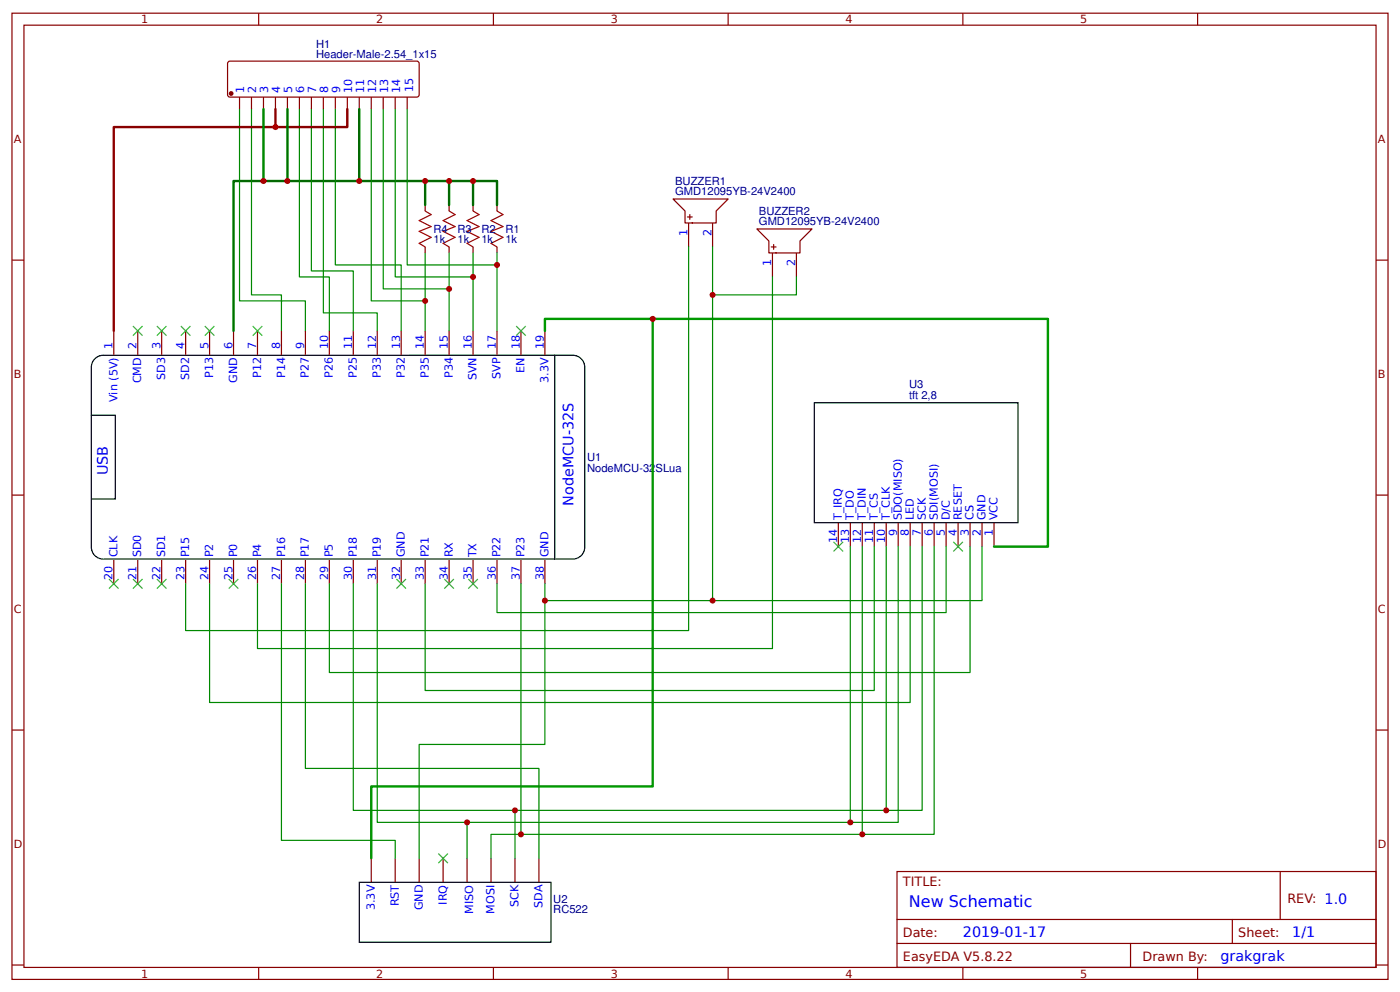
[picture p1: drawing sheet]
<svg xmlns="http://www.w3.org/2000/svg" width="309mm" height="219mm" viewBox="0 0 309 219" stroke-linecap="round" stroke-linejoin="round" font-family="sans-serif">
<g fill="none" stroke="#800" stroke-width=".26">
<path d="M2.6 2.9h304.1v213.3h-304.1zM5.3 5.6h298.7v207.9h-298.7zM50.5 13.6l41.6-.1 .2 .1 .3 .4v6.9l-.1 .3-.4 .2h-41.3l-.5-.2v-.3v-6.9zM57.1 2.9v2.7M109 2.9v2.7M160.9 2.9v2.7M212.7 2.9v2.7M264.6 2.9v2.7M52.9 21.4v2.7M55.6 21.4v2.7M58.2 21.4v2.7M60.9 21.4v2.7"/>
<path d="M63.5 21.4v2.7M66.1 21.4v2.7M68.8 21.4v2.7M71.4 21.4v2.7M74.1 21.4v2.7M76.7 21.4v2.7M79.4 21.4v2.7M82 21.4v2.7M84.7 21.4v2.7M87.3 21.4v2.7M90 21.4v2.7M2.6 57.4h2.7"/>
<path d="M93.9 45.2v1.4M93.9 54.5v1.3M99.2 45.2v1.4M99.2 54.5v1.3M104.5 45.2v1.4M104.5 54.5v1.3M109.8 45.2v1.4M109.8 54.5v1.3M148.7 43.9h12.2l-2.7 2.7v2.6h-6.9v-2.6zM151.9 47.9h1M152.1 49.2v5.3M152.4 47.4v1"/>
<path d="M157.4 49.2v5.3M167.2 50.5h12.2l-2.7 2.7v2.6h-6.8v-2.6zM170.4 54.5h1M170.7 55.8v5.3M170.9 54v1M175.9 55.8v5.3M304 57.4h2.7M25.1 73v5.3M30.4 73v5.3M35.7 73v5.3M41 73v5.3M46.3 73v5.3"/>
<path d="M51.6 73v5.3M56.9 73v5.3M62.2 73v5.3M67.5 73v5.3M72.8 73v5.3M78.1 73v5.3M83.3 73v5.3M88.6 73v5.3M93.9 73v5.3M99.2 73v5.3M104.5 73v5.3M109.8 73v5.3"/>
<path d="M115.1 73v5.3M120.4 73v5.3M2.6 109.3h2.7M185.2 115.4v5.2M187.9 115.4v5.2M190.5 115.4v5.2M193.1 115.4v5.2M195.8 115.4v5.2M198.4 115.4v5.2M201.1 115.4v5.2M203.7 115.4v5.2M206.4 115.4v5.2"/>
<path d="M209 115.4v5.2M211.7 115.4v5.2M214.3 115.4v5.2M217 115.4v5.2M219.6 115.4v5.2M304 109.3h2.7M25.1 123.6v5.3M30.4 123.6v5.3M35.7 123.6v5.3M41 123.6v5.3M46.3 123.6v5.3M51.6 123.6v5.3"/>
<path d="M56.9 123.6v5.3M62.2 123.6v5.3M67.5 123.6v5.3M72.8 123.6v5.3M78.1 123.6v5.3M83.3 123.6v5.3M88.6 123.6v5.3M93.9 123.6v5.3M99.2 123.6v5.3M104.5 123.6v5.3M109.8 123.6v5.3M115.1 123.6v5.3"/>
<path d="M120.4 123.6v5.3M2.6 161.1h2.7M304 161.1h2.7M82 189.4v5.3M87.3 189.4v5.3M92.6 189.4v5.3M97.9 189.4v5.3M103.2 189.4v5.3M108.5 189.4v5.3M113.8 189.4v5.3M119.1 189.4v5.3M198.2 192.4h105.8v21.1h-105.8z"/>
<path d="M282.8 192.4v10.5M2.6 213h2.7M57.1 213.5v2.7M109 213.5v2.7M160.9 213.5v2.7M198.2 202.9h105.8M198.2 208.2h105.8M212.7 213.5v2.7M249.8 208.2v5.3M264.6 213.5v2.7M272.3 202.9v5.3M304 213h2.7"/>
</g>
<path d="M122.6 78.4v45M126.5 78.4a2.65 2.65 0 0 1 2.7 2.7v39.6a2.65 2.65 0 0 1-2.7 2.7h-103.6M126.6 78.4h-103.8a2.65 2.65 0 0 0-2.6 2.7v39.6a2.65 2.65 0 0 0 2.6 2.7M20.2 91.6h5.3v18.6h-5.3M179.9 88.9h45v26.5h-45zM79.4 194.7h42.3v13.3h-42.3z" fill="none" stroke="#000" stroke-width=".26"/>
<path d="M120.4 73v-2.6h23.8v103.2h-62.2v15.8M144.2 70.4h87.3v50.2h-11.9" fill="none" stroke="#090" stroke-width=".53"/>
<g fill="none" stroke="#080" stroke-width=".26">
<path d="M52.9 24.1v42.3h14.6v6.6M55.6 24.1v41h6.6v7.9M66.1 24.1v37h6.7v11.9M68.8 24.1v35.7h9.3v13.2M71.4 24.1v45h11.9v3.9M74.1 24.1v34.4h14.5v14.5M82 24.1v42.3h11.9M84.7 24.1v39.7h14.5M87.3 24.1v37h17.2M90 24.1v34.4h19.8M93.9 55.8v17.2M99.2 55.8v17.2"/>
<path d="M104.5 55.8v17.2M109.8 55.8v17.2M152.1 54.5v84.7h-111.1v-10.3M157.4 54.5v10.6h18.5v-4M157.4 65.1v67.5M170.7 61.1v82h-113.8v-14.2M62.2 128.9v56.6h25.1v3.9M67.5 128.9v40.7h51.6v19.8M78.1 128.9v50h35.7v10.5M83.3 128.9v52.6h19.9v7.9M115.1 128.9v55.2h-6.6v5.3M120.4 128.9v3.7"/>
<path d="M187.9 120.6v60.9h-84.7M190.5 120.6v63.5h-75.4M193.1 120.6v31.8h-99.2v-23.5M195.8 120.6v58.3h-82M198.4 120.6v60.9h-10.5M201.1 120.6v34.4h-154.8v-26.1M203.7 120.6v58.3h-7.9M206.4 120.6v63.5h-15.9M209 120.6v14.6h-99.2v-6.3M214.3 120.6v27.8h-141.5v-19.5M217 120.6v12h-96.6v31.7h-27.8v25.1"/>
</g>
<path d="M93.9 46.6l1.3 .8-2.6 1.3 2.6 1.3-2.6 1.1 2.6 1.3-2.6 1.3 1.3 .8M99.2 46.6l1.3 .8-2.6 1.3 2.6 1.3-2.6 1.1 2.6 1.3-2.6 1.3 1.3 .8M104.5 46.6l1.3 .8-2.6 1.3 2.6 1.3-2.6 1.1 2.6 1.3-2.6 1.3 1.3 .8M109.8 46.6l1.3 .8-2.6 1.3 2.6 1.3-2.6 1.1 2.6 1.3-2.6 1.3 1.3 .8" fill="none" stroke="#a00000" stroke-width=".26"/>
<path d="M63.5 24.1v15.9M79.4 24.1v15.9M93.9 40h5.3v5.2M99.2 40h5.3v5.2M104.5 40h5.3v5.2M93.9 45.2v-5.2h-42.3v33" fill="none" stroke="#060" stroke-width=".53"/>
<circle cx="51.1" cy="20.6" r=".4" fill="#800" stroke="#800" stroke-width=".26"/>
<g fill="#000" stroke="#3c3" stroke-width=".26">
<path d="M29.4 72l2.1 2.1zM31.5 72l-2.1 2.1z"/>
<path d="M34.7 72l2.1 2.1zM36.8 72l-2.1 2.1z"/>
<path d="M40 72l2.1 2.1zM42.1 72l-2.1 2.1z"/>
<path d="M45.2 72l2.2 2.1zM47.4 72l-2.2 2.1z"/>
<path d="M55.8 72l2.1 2.1zM57.9 72l-2.1 2.1z"/>
<path d="M114 72l2.2 2.1zM116.2 72l-2.2 2.1z"/>
<path d="M184.1 119.6l2.2 2.1zM186.3 119.6l-2.2 2.1z"/>
<path d="M210.6 119.6l2.1 2.1zM212.7 119.6l-2.1 2.1z"/>
<path d="M24.1 127.8l2.1 2.1zM26.2 127.8l-2.1 2.1z"/>
<path d="M29.4 127.8l2.1 2.1zM31.5 127.8l-2.1 2.1z"/>
<path d="M34.7 127.8l2.1 2.1zM36.8 127.8l-2.1 2.1z"/>
<path d="M50.5 127.8l2.2 2.1zM52.7 127.8l-2.2 2.1z"/>
<path d="M87.6 127.8l2.1 2.1zM89.7 127.8l-2.1 2.1z"/>
<path d="M98.2 127.8l2.1 2.1zM100.3 127.8l-2.1 2.1z"/>
<path d="M103.5 127.8l2.1 2.1zM105.6 127.8l-2.1 2.1z"/>
<path d="M96.8 188.4l2.2 2.1zM99 188.4l-2.2 2.1z"/>
</g>
<path d="M60.9 24.1v3.9h15.8v-3.9M60.9 28h-35.8v45" fill="none" stroke="#900" stroke-width=".53"/>
<path d="M58.2 24.1v15.9" fill="none" stroke="#080" stroke-width=".53"/>
<g fill="#c00">
<circle cx="58.2" cy="40" r=".66"/>
<circle cx="60.9" cy="28" r=".66"/>
<circle cx="63.5" cy="40" r=".66"/>
<circle cx="99.2" cy="63.8" r=".66"/>
<circle cx="109.8" cy="58.5" r=".66"/>
<circle cx="120.4" cy="132.6" r=".66"/>
<circle cx="104.5" cy="40" r=".66"/>
<circle cx="190.5" cy="184.2" r=".66"/>
<circle cx="103.2" cy="181.5" r=".66"/>
<circle cx="195.8" cy="178.9" r=".66"/>
<circle cx="144.2" cy="70.4" r=".66"/>
<circle cx="113.8" cy="178.9" r=".66"/>
<circle cx="187.9" cy="181.5" r=".66"/>
<circle cx="115.1" cy="184.2" r=".66"/>
<circle cx="99.2" cy="40" r=".66"/>
<circle cx="93.9" cy="40" r=".66"/>
<circle cx="104.5" cy="61.1" r=".66"/>
<circle cx="93.9" cy="66.4" r=".66"/>
<circle cx="157.4" cy="65.1" r=".66"/>
<circle cx="157.4" cy="132.6" r=".66"/>
<circle cx="79.4" cy="40" r=".66"/>
</g>
<text font-size="3.5" fill="#00f" x="200.8" y="200.3">New Schematic</text>
<g font-size="3.2" fill="#00f">
<text x="23.8" y="104.9" transform="rotate(-90 23.8 104.9)">USB</text>
<text x="126.7" y="111.6" transform="rotate(-90 126.7 111.6)">NodeMCU-32S</text>
<text x="212.7" y="206.9">2019-01-17</text>
<text x="285.5" y="206.9">1/1</text>
<text x="269.6" y="212.2">grakgrak</text>
</g>
<g font-size="2.8" fill="#800">
<text x="199.5" y="195.5">TITLE:</text>
<text x="284.4" y="199.2">REV: 1.0</text>
<text x="199.5" y="206.9">Date:</text>
<text x="273.6" y="206.9">Sheet:</text>
<text x="199.5" y="212.2">EasyEDA V5.8.22</text>
<text x="252.4" y="212.2">Drawn By:</text>
</g>
<g font-size="2.5" fill="#800">
<text x="31.2" y="5.2">1</text>
<text x="83.1" y="5.2">2</text>
<text x="134.9" y="5.2">3</text>
<text x="186.8" y="5.2">4</text>
<text x="238.7" y="5.2">5</text>
<text x="3" y="31.5">A</text>
<text x="304.4" y="31.5">A</text>
<text x="3" y="83.3">B</text>
<text x="304.4" y="83.3">B</text>
<text x="3" y="135.2">C</text>
<text x="304.4" y="135.2">C</text>
<text x="3" y="187.1">D</text>
<text x="304.4" y="187.1">D</text>
<text x="31.2" y="215.8">1</text>
<text x="83.1" y="215.8">2</text>
<text x="134.9" y="215.8">3</text>
<text x="186.8" y="215.8">4</text>
<text x="238.7" y="215.8">5</text>
</g>
<g font-size="2.5" fill="#000080">
<text x="69.8" y="10.5">H1</text>
<text x="69.8" y="12.7">Header-Male-2.54_1x15</text>
<text x="149.2" y="40.7">BUZZER1</text>
<text x="149.2" y="43.1">GMD12095YB-24V2400</text>
<text x="167.7" y="47.4">BUZZER2</text>
<text x="95.8" y="53.7">1k</text>
<text x="95.8" y="51.3">R4</text>
<text x="101.1" y="53.7">1k</text>
<text x="101.1" y="51.3">R3</text>
<text x="106.4" y="53.7">1k</text>
<text x="106.4" y="51.3">R2</text>
<text x="111.7" y="53.7">1k</text>
<text x="111.7" y="51.3">R1</text>
<text x="167.7" y="49.7">GMD12095YB-24V2400</text>
<text x="200.8" y="88.1">tft 2,8</text>
<text x="200.8" y="85.7">U3</text>
<text x="129.7" y="101.7">U1</text>
<text x="129.7" y="104.1">NodeMCU-32SLua</text>
<text x="122.2" y="201.6">RC522</text>
<text x="122.2" y="199.2">U2</text>
</g>
<g font-size="2.5" fill="#00f">
<text x="54" y="20.5" transform="rotate(-90 54 20.5)">1</text>
<text x="56.6" y="20.5" transform="rotate(-90 56.6 20.5)">2</text>
<text x="59.3" y="20.5" transform="rotate(-90 59.3 20.5)">3</text>
<text x="61.9" y="20.5" transform="rotate(-90 61.9 20.5)">4</text>
<text x="64.6" y="20.5" transform="rotate(-90 64.6 20.5)">5</text>
<text x="67.2" y="20.5" transform="rotate(-90 67.2 20.5)">6</text>
<text x="69.8" y="20.5" transform="rotate(-90 69.8 20.5)">7</text>
<text x="72.5" y="20.5" transform="rotate(-90 72.5 20.5)">8</text>
<text x="75.1" y="20.5" transform="rotate(-90 75.1 20.5)">9</text>
<text x="77.8" y="20.5" transform="rotate(-90 77.8 20.5)">10</text>
<text x="80.4" y="20.5" transform="rotate(-90 80.4 20.5)">11</text>
<text x="83.1" y="20.5" transform="rotate(-90 83.1 20.5)">12</text>
<text x="85.7" y="20.5" transform="rotate(-90 85.7 20.5)">13</text>
<text x="88.4" y="20.5" transform="rotate(-90 88.4 20.5)">14</text>
<text x="91.3" y="20.4" transform="rotate(-90 91.3 20.4)">15</text>
<text x="151.9" y="52.1" transform="rotate(-90 151.9 52.1)">1</text>
<text x="157.2" y="52.1" transform="rotate(-90 157.2 52.1)">2</text>
<text x="170.4" y="58.7" transform="rotate(-90 170.4 58.7)">1</text>
<text x="175.7" y="58.7" transform="rotate(-90 175.7 58.7)">2</text>
<text x="24.9" y="77" transform="rotate(-90 24.9 77)">1</text>
<text x="30.2" y="77" transform="rotate(-90 30.2 77)">2</text>
<text x="35.5" y="77" transform="rotate(-90 35.5 77)">3</text>
<text x="40.7" y="77" transform="rotate(-90 40.7 77)">4</text>
<text x="46" y="77" transform="rotate(-90 46 77)">5</text>
<text x="51.3" y="77" transform="rotate(-90 51.3 77)">6</text>
<text x="56.6" y="77" transform="rotate(-90 56.6 77)">7</text>
<text x="61.9" y="77" transform="rotate(-90 61.9 77)">8</text>
<text x="67.2" y="77" transform="rotate(-90 67.2 77)">9</text>
<text x="72.5" y="77" transform="rotate(-90 72.5 77)">10</text>
<text x="77.8" y="77" transform="rotate(-90 77.8 77)">11</text>
<text x="83.1" y="77" transform="rotate(-90 83.1 77)">12</text>
<text x="88.4" y="77" transform="rotate(-90 88.4 77)">13</text>
<text x="93.7" y="77" transform="rotate(-90 93.7 77)">14</text>
<text x="99" y="77" transform="rotate(-90 99 77)">15</text>
<text x="104.2" y="77" transform="rotate(-90 104.2 77)">16</text>
<text x="109.5" y="77" transform="rotate(-90 109.5 77)">17</text>
<text x="114.8" y="77" transform="rotate(-90 114.8 77)">18</text>
<text x="120.1" y="77" transform="rotate(-90 120.1 77)">19</text>
<text x="36.5" y="83.9" transform="rotate(-90 36.5 83.9)">SD3</text>
<text x="41.8" y="83.9" transform="rotate(-90 41.8 83.9)">SD2</text>
<text x="47.1" y="83.5" transform="rotate(-90 47.1 83.5)">P13</text>
<text x="57.7" y="83.5" transform="rotate(-90 57.7 83.5)">P12</text>
<text x="63" y="83.5" transform="rotate(-90 63 83.5)">P14</text>
<text x="68.3" y="83.5" transform="rotate(-90 68.3 83.5)">P27</text>
<text x="73.6" y="83.5" transform="rotate(-90 73.6 83.5)">P26</text>
<text x="78.8" y="83.5" transform="rotate(-90 78.8 83.5)">P25</text>
<text x="84.1" y="83.5" transform="rotate(-90 84.1 83.5)">P33</text>
<text x="89.4" y="83.5" transform="rotate(-90 89.4 83.5)">P32</text>
<text x="94.7" y="83.5" transform="rotate(-90 94.7 83.5)">P35</text>
<text x="100" y="83.5" transform="rotate(-90 100 83.5)">P34</text>
<text x="105.3" y="83.9" transform="rotate(-90 105.3 83.9)">SVN</text>
<text x="110.6" y="83.6" transform="rotate(-90 110.6 83.6)">SVP</text>
<text x="115.9" y="82.3" transform="rotate(-90 115.9 82.3)">EN</text>
<text x="25.9" y="88.7" transform="rotate(-90 25.9 88.7)">Vin (5V)</text>
<text x="31.2" y="84.6" transform="rotate(-90 31.2 84.6)">CMD</text>
<text x="52.4" y="84.5" transform="rotate(-90 52.4 84.5)">GND</text>
<text x="121.2" y="84.5" transform="rotate(-90 121.2 84.5)">3.3V</text>
<text x="184.9" y="119.8" transform="rotate(-90 184.9 119.8)">14</text>
<text x="186" y="114.8" transform="rotate(-90 186 114.8)">T_IRQ</text>
<text x="187.6" y="119.8" transform="rotate(-90 187.6 119.8)">13</text>
<text x="188.6" y="114.8" transform="rotate(-90 188.6 114.8)">T_DO</text>
<text x="190.2" y="119.8" transform="rotate(-90 190.2 119.8)">12</text>
<text x="191.3" y="114.8" transform="rotate(-90 191.3 114.8)">T_DIN</text>
<text x="192.9" y="119.8" transform="rotate(-90 192.9 119.8)">11</text>
<text x="193.9" y="114.8" transform="rotate(-90 193.9 114.8)">T_CS</text>
<text x="195.5" y="119.8" transform="rotate(-90 195.5 119.8)">10</text>
<text x="196.6" y="114.8" transform="rotate(-90 196.6 114.8)">T_CLK</text>
<text x="198.2" y="118.3" transform="rotate(-90 198.2 118.3)">9</text>
<text x="199.2" y="114.8" transform="rotate(-90 199.2 114.8)">SDO(MISO)</text>
<text x="200.8" y="118.3" transform="rotate(-90 200.8 118.3)">8</text>
<text x="201.9" y="114.8" transform="rotate(-90 201.9 114.8)">LED</text>
<text x="203.5" y="118.3" transform="rotate(-90 203.5 118.3)">7</text>
<text x="204.5" y="114.8" transform="rotate(-90 204.5 114.8)">SCK</text>
<text x="206.1" y="118.3" transform="rotate(-90 206.1 118.3)">6</text>
<text x="207.2" y="114.8" transform="rotate(-90 207.2 114.8)">SDI(MOSI)</text>
<text x="208.8" y="118.3" transform="rotate(-90 208.8 118.3)">5</text>
<text x="209.8" y="114.8" transform="rotate(-90 209.8 114.8)">D/C</text>
<text x="211.4" y="118.3" transform="rotate(-90 211.4 118.3)">4</text>
<text x="212.5" y="114.8" transform="rotate(-90 212.5 114.8)">RESET</text>
<text x="214" y="118.3" transform="rotate(-90 214 118.3)">3</text>
<text x="215.1" y="114.8" transform="rotate(-90 215.1 114.8)">CS</text>
<text x="216.7" y="118.3" transform="rotate(-90 216.7 118.3)">2</text>
<text x="217.8" y="114.8" transform="rotate(-90 217.8 114.8)">GND</text>
<text x="219.3" y="118.3" transform="rotate(-90 219.3 118.3)">1</text>
<text x="220.4" y="114.8" transform="rotate(-90 220.4 114.8)">VCC</text>
<text x="25.9" y="123" transform="rotate(-90 25.9 123)">CLK</text>
<text x="31.2" y="123" transform="rotate(-90 31.2 123)">SD0</text>
<text x="36.5" y="123" transform="rotate(-90 36.5 123)">SD1</text>
<text x="41.8" y="123" transform="rotate(-90 41.8 123)">P15</text>
<text x="47.1" y="123" transform="rotate(-90 47.1 123)">P2</text>
<text x="52.4" y="123" transform="rotate(-90 52.4 123)">P0</text>
<text x="57.7" y="123" transform="rotate(-90 57.7 123)">P4</text>
<text x="63" y="123" transform="rotate(-90 63 123)">P16</text>
<text x="68.3" y="123" transform="rotate(-90 68.3 123)">P17</text>
<text x="73.6" y="123" transform="rotate(-90 73.6 123)">P5</text>
<text x="78.8" y="123" transform="rotate(-90 78.8 123)">P18</text>
<text x="84.1" y="123" transform="rotate(-90 84.1 123)">P19</text>
<text x="89.4" y="123" transform="rotate(-90 89.4 123)">GND</text>
<text x="94.7" y="123" transform="rotate(-90 94.7 123)">P21</text>
<text x="100" y="123" transform="rotate(-90 100 123)">RX</text>
<text x="105.3" y="123" transform="rotate(-90 105.3 123)">TX</text>
<text x="110.6" y="123" transform="rotate(-90 110.6 123)">P22</text>
<text x="115.9" y="123" transform="rotate(-90 115.9 123)">P23</text>
<text x="121.2" y="123" transform="rotate(-90 121.2 123)">GND</text>
<text x="24.9" y="128" transform="rotate(-90 24.9 128)">20</text>
<text x="30.2" y="128" transform="rotate(-90 30.2 128)">21</text>
<text x="35.5" y="128" transform="rotate(-90 35.5 128)">22</text>
<text x="40.7" y="128" transform="rotate(-90 40.7 128)">23</text>
<text x="46" y="128" transform="rotate(-90 46 128)">24</text>
<text x="51.3" y="128" transform="rotate(-90 51.3 128)">25</text>
<text x="56.6" y="128" transform="rotate(-90 56.6 128)">26</text>
<text x="61.9" y="128" transform="rotate(-90 61.9 128)">27</text>
<text x="67.2" y="128" transform="rotate(-90 67.2 128)">28</text>
<text x="72.5" y="128" transform="rotate(-90 72.5 128)">29</text>
<text x="77.8" y="128" transform="rotate(-90 77.8 128)">30</text>
<text x="83.1" y="128" transform="rotate(-90 83.1 128)">31</text>
<text x="88.4" y="128" transform="rotate(-90 88.4 128)">32</text>
<text x="93.7" y="128" transform="rotate(-90 93.7 128)">33</text>
<text x="99" y="128" transform="rotate(-90 99 128)">34</text>
<text x="104.2" y="128" transform="rotate(-90 104.2 128)">35</text>
<text x="109.5" y="128" transform="rotate(-90 109.5 128)">36</text>
<text x="114.8" y="128" transform="rotate(-90 114.8 128)">37</text>
<text x="120.1" y="128" transform="rotate(-90 120.1 128)">38</text>
<text x="82.8" y="200.9" transform="rotate(-90 82.8 200.9)">3.3V</text>
<text x="88.1" y="200.1" transform="rotate(-90 88.1 200.1)">RST</text>
<text x="93.4" y="200.9" transform="rotate(-90 93.4 200.9)">GND</text>
<text x="98.7" y="199.7" transform="rotate(-90 98.7 199.7)">IRQ</text>
<text x="104.5" y="201.6" transform="rotate(-90 104.5 201.6)">MISO</text>
<text x="109.3" y="201.6" transform="rotate(-90 109.3 201.6)">MOSI</text>
<text x="114.6" y="200.2" transform="rotate(-90 114.6 200.2)">SCK</text>
<text x="119.9" y="200.4" transform="rotate(-90 119.9 200.4)">SDA</text>
</g>
</svg>
